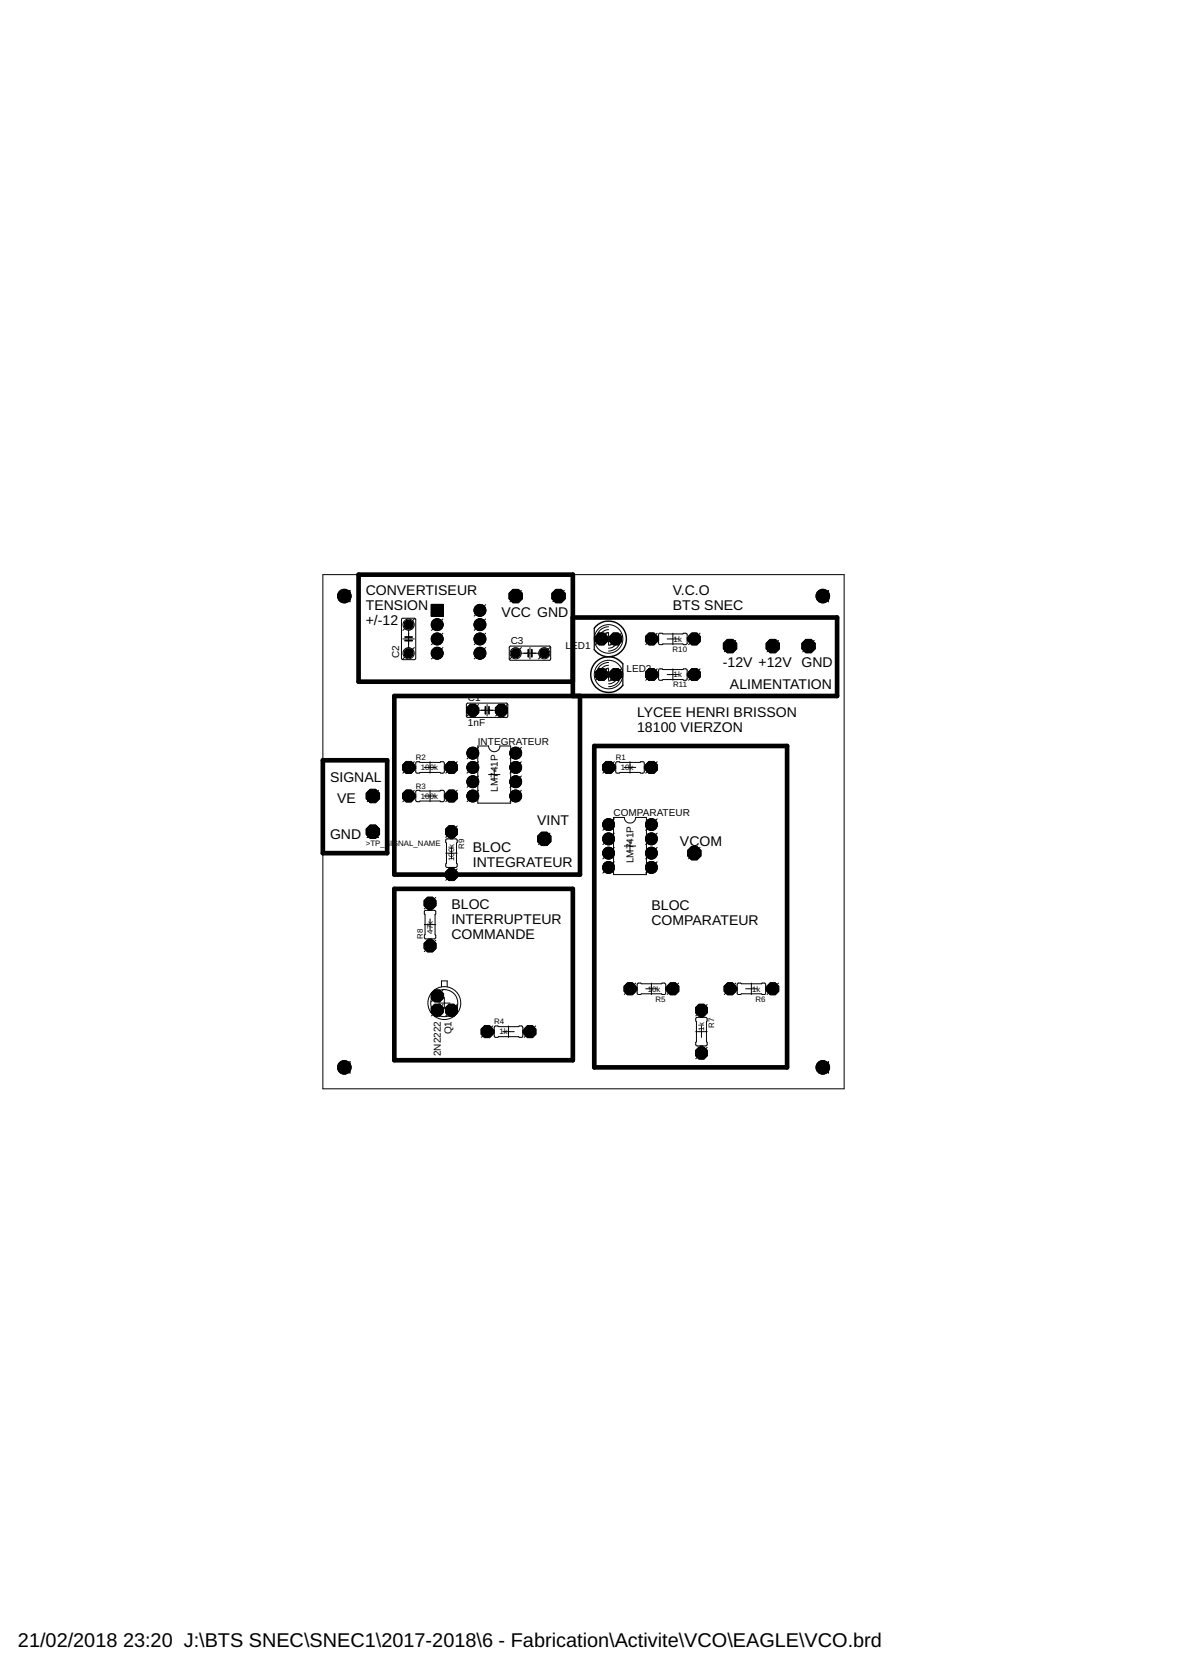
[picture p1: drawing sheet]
<svg xmlns="http://www.w3.org/2000/svg" width="210mm" height="297mm" viewBox="0 0 210 297" stroke-linecap="round" stroke-linejoin="round" font-family="sans-serif">
<g fill="#000" stroke="#000" stroke-width=".18">
<path d="M76.6 107.4h2.2v2.2h-2.2z"/>
<circle cx="72.6" cy="111" r=".83"/>
<circle cx="72.6" cy="116.1" r=".83"/>
<circle cx="91.7" cy="106" r="1.28"/>
<circle cx="91.7" cy="116.1" r=".83"/>
<circle cx="96.7" cy="116.1" r=".83"/>
<circle cx="99.3" cy="106" r="1.28"/>
<circle cx="106.9" cy="119.9" r="1.15"/>
<circle cx="106.9" cy="113.6" r="1.15"/>
<circle cx="109.4" cy="119.9" r="1.15"/>
<circle cx="109.4" cy="113.6" r="1.15"/>
<circle cx="115.8" cy="113.6" r="1.15"/>
<circle cx="115.8" cy="119.9" r="1.15"/>
<circle cx="123.4" cy="119.9" r="1.15"/>
<circle cx="123.4" cy="113.6" r="1.15"/>
<circle cx="129.8" cy="114.9" r="1.28"/>
<circle cx="137.4" cy="114.9" r="1.28"/>
<circle cx="143.7" cy="114.9" r="1.28"/>
<circle cx="72.6" cy="136.4" r="1.15"/>
<circle cx="80.2" cy="136.4" r="1.15"/>
<circle cx="84" cy="126.3" r="1.05"/>
<circle cx="84" cy="126.3" r="1.15"/>
<circle cx="89.1" cy="126.3" r="1.15"/>
<circle cx="108.2" cy="136.4" r="1.15"/>
<circle cx="115.8" cy="136.4" r="1.15"/>
<circle cx="66.3" cy="147.8" r="1.28"/>
<circle cx="66.3" cy="141.5" r="1.28"/>
<circle cx="72.6" cy="141.5" r="1.15"/>
<circle cx="80.2" cy="147.8" r="1.15"/>
<circle cx="80.2" cy="141.5" r="1.15"/>
<circle cx="80.2" cy="155.5" r="1.15"/>
<circle cx="96.7" cy="149.1" r="1.28"/>
<circle cx="123.4" cy="151.7" r="1.28"/>
<circle cx="76.4" cy="168.1" r="1.15"/>
<circle cx="76.4" cy="160.5" r="1.15"/>
<circle cx="77.7" cy="179.6" r="1.15"/>
<circle cx="77.7" cy="177" r="1.15"/>
<circle cx="80.2" cy="179.6" r="1.15"/>
<circle cx="112" cy="175.8" r="1.15"/>
<circle cx="119.6" cy="175.8" r="1.15"/>
<circle cx="124.7" cy="179.6" r="1.15"/>
<circle cx="129.8" cy="175.8" r="1.15"/>
<circle cx="137.4" cy="175.8" r="1.15"/>
<circle cx="86.6" cy="183.4" r="1.15"/>
<circle cx="94.2" cy="183.4" r="1.15"/>
<circle cx="124.7" cy="187.2" r="1.15"/>
</g>
<g fill="#000" stroke="#000" stroke-width=".18">
<circle cx="61.2" cy="106" r="1.21"/>
<circle cx="77.7" cy="113.6" r="1.06"/>
<circle cx="77.7" cy="111" r="1.06"/>
<circle cx="77.7" cy="116.1" r="1.06"/>
<circle cx="85.3" cy="111" r="1.06"/>
<circle cx="85.3" cy="116.1" r="1.06"/>
<circle cx="85.3" cy="108.5" r="1.06"/>
<circle cx="85.3" cy="113.6" r="1.06"/>
<circle cx="146.2" cy="106" r="1.21"/>
<circle cx="84" cy="136.4" r="1.06"/>
<circle cx="84" cy="139" r="1.06"/>
<circle cx="84" cy="133.9" r="1.06"/>
<circle cx="91.7" cy="133.9" r="1.06"/>
<circle cx="91.7" cy="136.4" r="1.06"/>
<circle cx="91.7" cy="139" r="1.06"/>
<circle cx="84" cy="141.5" r="1.06"/>
<circle cx="91.7" cy="141.5" r="1.06"/>
<circle cx="108.2" cy="151.7" r="1.06"/>
<circle cx="108.2" cy="146.6" r="1.06"/>
<circle cx="108.2" cy="149.1" r="1.06"/>
<circle cx="108.2" cy="154.2" r="1.06"/>
<circle cx="115.8" cy="149.1" r="1.06"/>
<circle cx="115.8" cy="146.6" r="1.06"/>
<circle cx="115.8" cy="154.2" r="1.06"/>
<circle cx="115.8" cy="151.7" r="1.06"/>
<circle cx="61.2" cy="189.7" r="1.21"/>
<circle cx="146.2" cy="189.7" r="1.21"/>
</g>
<path d="M101.8 109.8h47v13.9h-78.7v31.8h33v-31.8M57.4 135.1h11.4v16.6h-11.4zM101.8 121.2h-38.1v-19h38.1v21.5M105.6 132.6h34.3v57.1h-34.3zM70.1 158h31.7v30.5h-31.7z" fill="none" stroke="#000" stroke-width=".83"/>
<circle cx="84" cy="126.3" r=".4" fill="#fff" stroke="#000" stroke-width=".18"/>
<circle cx="89.1" cy="126.3" r="1.05" fill="#000" stroke="#000" stroke-width=".18"/>
<circle cx="89.1" cy="126.3" r=".4" fill="#fff" stroke="#000" stroke-width=".18"/>
<circle cx="108.2" cy="146.6" r=".97" fill="#000" stroke="#000" stroke-width=".18"/>
<circle cx="108.2" cy="146.6" r=".4" fill="#fff" stroke="#000" stroke-width=".18"/>
<circle cx="108.2" cy="149.1" r=".97" fill="#000" stroke="#000" stroke-width=".18"/>
<circle cx="108.2" cy="149.1" r=".4" fill="#fff" stroke="#000" stroke-width=".18"/>
<circle cx="115.8" cy="149.1" r=".97" fill="#000" stroke="#000" stroke-width=".18"/>
<circle cx="115.8" cy="149.1" r=".4" fill="#fff" stroke="#000" stroke-width=".18"/>
<circle cx="115.8" cy="146.6" r=".97" fill="#000" stroke="#000" stroke-width=".18"/>
<circle cx="115.8" cy="146.6" r=".4" fill="#fff" stroke="#000" stroke-width=".18"/>
<circle cx="108.2" cy="151.7" r=".97" fill="#000" stroke="#000" stroke-width=".18"/>
<circle cx="108.2" cy="151.7" r=".4" fill="#fff" stroke="#000" stroke-width=".18"/>
<circle cx="108.2" cy="154.2" r=".97" fill="#000" stroke="#000" stroke-width=".18"/>
<circle cx="108.2" cy="154.2" r=".4" fill="#fff" stroke="#000" stroke-width=".18"/>
<circle cx="115.8" cy="151.7" r=".97" fill="#000" stroke="#000" stroke-width=".18"/>
<circle cx="115.8" cy="151.7" r=".4" fill="#fff" stroke="#000" stroke-width=".18"/>
<circle cx="115.8" cy="154.2" r=".97" fill="#000" stroke="#000" stroke-width=".18"/>
<circle cx="115.8" cy="154.2" r=".4" fill="#fff" stroke="#000" stroke-width=".18"/>
<circle cx="143.7" cy="114.9" r="1.17" fill="#000" stroke="#000" stroke-width=".18"/>
<circle cx="143.7" cy="114.9" r=".66" fill="#fff" stroke="#000" stroke-width=".18"/>
<circle cx="66.3" cy="147.8" r="1.2" fill="#000" stroke="#000" stroke-width=".18"/>
<circle cx="66.3" cy="147.8" r=".38" fill="#fff" stroke="#000" stroke-width=".18"/>
<circle cx="84" cy="133.9" r=".97" fill="#000" stroke="#000" stroke-width=".18"/>
<circle cx="84" cy="133.9" r=".4" fill="#fff" stroke="#000" stroke-width=".18"/>
<circle cx="84" cy="136.4" r=".97" fill="#000" stroke="#000" stroke-width=".18"/>
<circle cx="84" cy="136.4" r=".4" fill="#fff" stroke="#000" stroke-width=".18"/>
<circle cx="91.7" cy="136.4" r=".97" fill="#000" stroke="#000" stroke-width=".18"/>
<circle cx="91.7" cy="136.4" r=".4" fill="#fff" stroke="#000" stroke-width=".18"/>
<circle cx="91.7" cy="133.9" r=".97" fill="#000" stroke="#000" stroke-width=".18"/>
<circle cx="91.7" cy="133.9" r=".4" fill="#fff" stroke="#000" stroke-width=".18"/>
<circle cx="84" cy="139" r=".97" fill="#000" stroke="#000" stroke-width=".18"/>
<circle cx="84" cy="139" r=".4" fill="#fff" stroke="#000" stroke-width=".18"/>
<circle cx="84" cy="141.5" r=".97" fill="#000" stroke="#000" stroke-width=".18"/>
<circle cx="84" cy="141.5" r=".4" fill="#fff" stroke="#000" stroke-width=".18"/>
<circle cx="91.7" cy="139" r=".97" fill="#000" stroke="#000" stroke-width=".18"/>
<circle cx="91.7" cy="139" r=".4" fill="#fff" stroke="#000" stroke-width=".18"/>
<circle cx="91.7" cy="141.5" r=".97" fill="#000" stroke="#000" stroke-width=".18"/>
<circle cx="91.7" cy="141.5" r=".4" fill="#fff" stroke="#000" stroke-width=".18"/>
<circle cx="77.7" cy="177" r="1.05" fill="#000" stroke="#000" stroke-width=".18"/>
<circle cx="77.7" cy="177" r=".4" fill="#fff" stroke="#000" stroke-width=".18"/>
<circle cx="77.7" cy="179.6" r="1.05" fill="#000" stroke="#000" stroke-width=".18"/>
<circle cx="77.7" cy="179.6" r=".4" fill="#fff" stroke="#000" stroke-width=".18"/>
<circle cx="80.2" cy="179.6" r="1.05" fill="#000" stroke="#000" stroke-width=".18"/>
<circle cx="80.2" cy="179.6" r=".4" fill="#fff" stroke="#000" stroke-width=".18"/>
<circle cx="108.2" cy="136.4" r="1.05" fill="#000" stroke="#000" stroke-width=".18"/>
<circle cx="108.2" cy="136.4" r=".4" fill="#fff" stroke="#000" stroke-width=".18"/>
<circle cx="115.8" cy="136.4" r="1.05" fill="#000" stroke="#000" stroke-width=".18"/>
<circle cx="115.8" cy="136.4" r=".4" fill="#fff" stroke="#000" stroke-width=".18"/>
<circle cx="72.6" cy="136.4" r="1.05" fill="#000" stroke="#000" stroke-width=".18"/>
<circle cx="72.6" cy="136.4" r=".4" fill="#fff" stroke="#000" stroke-width=".18"/>
<circle cx="80.2" cy="136.4" r="1.05" fill="#000" stroke="#000" stroke-width=".18"/>
<circle cx="80.2" cy="136.4" r=".4" fill="#fff" stroke="#000" stroke-width=".18"/>
<circle cx="72.6" cy="141.5" r="1.05" fill="#000" stroke="#000" stroke-width=".18"/>
<circle cx="72.6" cy="141.5" r=".4" fill="#fff" stroke="#000" stroke-width=".18"/>
<circle cx="80.2" cy="141.5" r="1.05" fill="#000" stroke="#000" stroke-width=".18"/>
<circle cx="80.2" cy="141.5" r=".4" fill="#fff" stroke="#000" stroke-width=".18"/>
<circle cx="86.6" cy="183.4" r="1.05" fill="#000" stroke="#000" stroke-width=".18"/>
<circle cx="86.6" cy="183.4" r=".4" fill="#fff" stroke="#000" stroke-width=".18"/>
<circle cx="94.2" cy="183.4" r="1.05" fill="#000" stroke="#000" stroke-width=".18"/>
<circle cx="94.2" cy="183.4" r=".4" fill="#fff" stroke="#000" stroke-width=".18"/>
<circle cx="119.6" cy="175.8" r="1.05" fill="#000" stroke="#000" stroke-width=".18"/>
<circle cx="119.6" cy="175.8" r=".4" fill="#fff" stroke="#000" stroke-width=".18"/>
<circle cx="112" cy="175.8" r="1.05" fill="#000" stroke="#000" stroke-width=".18"/>
<circle cx="112" cy="175.8" r=".4" fill="#fff" stroke="#000" stroke-width=".18"/>
<circle cx="137.4" cy="175.8" r="1.05" fill="#000" stroke="#000" stroke-width=".18"/>
<circle cx="137.4" cy="175.8" r=".4" fill="#fff" stroke="#000" stroke-width=".18"/>
<circle cx="129.8" cy="175.8" r="1.05" fill="#000" stroke="#000" stroke-width=".18"/>
<circle cx="129.8" cy="175.8" r=".4" fill="#fff" stroke="#000" stroke-width=".18"/>
<circle cx="124.7" cy="179.6" r="1.05" fill="#000" stroke="#000" stroke-width=".18"/>
<circle cx="124.7" cy="179.6" r=".4" fill="#fff" stroke="#000" stroke-width=".18"/>
<circle cx="124.7" cy="187.2" r="1.05" fill="#000" stroke="#000" stroke-width=".18"/>
<circle cx="124.7" cy="187.2" r=".4" fill="#fff" stroke="#000" stroke-width=".18"/>
<circle cx="76.4" cy="168.1" r="1.05" fill="#000" stroke="#000" stroke-width=".18"/>
<circle cx="76.4" cy="168.1" r=".4" fill="#fff" stroke="#000" stroke-width=".18"/>
<circle cx="76.4" cy="160.5" r="1.05" fill="#000" stroke="#000" stroke-width=".18"/>
<circle cx="76.4" cy="160.5" r=".4" fill="#fff" stroke="#000" stroke-width=".18"/>
<circle cx="80.2" cy="147.8" r="1.05" fill="#000" stroke="#000" stroke-width=".18"/>
<circle cx="80.2" cy="147.8" r=".4" fill="#fff" stroke="#000" stroke-width=".18"/>
<circle cx="80.2" cy="155.5" r="1.05" fill="#000" stroke="#000" stroke-width=".18"/>
<circle cx="80.2" cy="155.5" r=".4" fill="#fff" stroke="#000" stroke-width=".18"/>
<circle cx="129.8" cy="114.9" r="1.17" fill="#000" stroke="#000" stroke-width=".18"/>
<circle cx="129.8" cy="114.9" r=".66" fill="#fff" stroke="#000" stroke-width=".18"/>
<circle cx="137.4" cy="114.9" r="1.17" fill="#000" stroke="#000" stroke-width=".18"/>
<circle cx="137.4" cy="114.9" r=".66" fill="#fff" stroke="#000" stroke-width=".18"/>
<circle cx="123.4" cy="151.7" r="1.17" fill="#000" stroke="#000" stroke-width=".18"/>
<circle cx="123.4" cy="151.7" r=".66" fill="#fff" stroke="#000" stroke-width=".18"/>
<circle cx="66.3" cy="141.5" r="1.17" fill="#000" stroke="#000" stroke-width=".18"/>
<circle cx="66.3" cy="141.5" r=".66" fill="#fff" stroke="#000" stroke-width=".18"/>
<circle cx="96.7" cy="149.1" r="1.17" fill="#000" stroke="#000" stroke-width=".18"/>
<circle cx="96.7" cy="149.1" r=".66" fill="#fff" stroke="#000" stroke-width=".18"/>
<circle cx="109.4" cy="113.6" r="1.05" fill="#000" stroke="#000" stroke-width=".18"/>
<circle cx="109.4" cy="113.6" r=".4" fill="#fff" stroke="#000" stroke-width=".18"/>
<circle cx="106.9" cy="113.6" r="1.05" fill="#000" stroke="#000" stroke-width=".18"/>
<circle cx="106.9" cy="113.6" r=".4" fill="#fff" stroke="#000" stroke-width=".18"/>
<circle cx="123.4" cy="113.6" r="1.05" fill="#000" stroke="#000" stroke-width=".18"/>
<circle cx="123.4" cy="113.6" r=".4" fill="#fff" stroke="#000" stroke-width=".18"/>
<circle cx="115.8" cy="113.6" r="1.05" fill="#000" stroke="#000" stroke-width=".18"/>
<circle cx="115.8" cy="113.6" r=".4" fill="#fff" stroke="#000" stroke-width=".18"/>
<circle cx="106.9" cy="119.9" r="1.05" fill="#000" stroke="#000" stroke-width=".18"/>
<circle cx="106.9" cy="119.9" r=".4" fill="#fff" stroke="#000" stroke-width=".18"/>
<circle cx="109.4" cy="119.9" r="1.05" fill="#000" stroke="#000" stroke-width=".18"/>
<circle cx="109.4" cy="119.9" r=".4" fill="#fff" stroke="#000" stroke-width=".18"/>
<circle cx="123.4" cy="119.9" r="1.05" fill="#000" stroke="#000" stroke-width=".18"/>
<circle cx="123.4" cy="119.9" r=".4" fill="#fff" stroke="#000" stroke-width=".18"/>
<circle cx="115.8" cy="119.9" r="1.05" fill="#000" stroke="#000" stroke-width=".18"/>
<circle cx="115.8" cy="119.9" r=".4" fill="#fff" stroke="#000" stroke-width=".18"/>
<circle cx="91.7" cy="106" r="1.17" fill="#000" stroke="#000" stroke-width=".18"/>
<circle cx="91.7" cy="106" r=".66" fill="#fff" stroke="#000" stroke-width=".18"/>
<circle cx="72.6" cy="116.1" r=".71" fill="#000" stroke="#000" stroke-width=".18"/>
<circle cx="72.6" cy="116.1" r=".4" fill="#fff" stroke="#000" stroke-width=".18"/>
<circle cx="72.6" cy="111" r=".71" fill="#000" stroke="#000" stroke-width=".18"/>
<circle cx="72.6" cy="111" r=".4" fill="#fff" stroke="#000" stroke-width=".18"/>
<circle cx="91.7" cy="116.1" r=".71" fill="#000" stroke="#000" stroke-width=".18"/>
<circle cx="91.7" cy="116.1" r=".4" fill="#fff" stroke="#000" stroke-width=".18"/>
<circle cx="96.7" cy="116.1" r=".71" fill="#000" stroke="#000" stroke-width=".18"/>
<circle cx="96.7" cy="116.1" r=".4" fill="#fff" stroke="#000" stroke-width=".18"/>
<circle cx="99.3" cy="106" r="1.17" fill="#000" stroke="#000" stroke-width=".18"/>
<circle cx="99.3" cy="106" r=".66" fill="#fff" stroke="#000" stroke-width=".18"/>
<path d="M76.7 107.5h2v2h-2z" fill="#000" stroke="#000" stroke-width=".18"/>
<circle cx="77.7" cy="108.5" r=".55" fill="#fff" stroke="#000" stroke-width=".18"/>
<circle cx="77.7" cy="111" r=".97" fill="#000" stroke="#000" stroke-width=".18"/>
<circle cx="77.7" cy="111" r=".55" fill="#fff" stroke="#000" stroke-width=".18"/>
<circle cx="77.7" cy="113.6" r=".97" fill="#000" stroke="#000" stroke-width=".18"/>
<circle cx="77.7" cy="113.6" r=".55" fill="#fff" stroke="#000" stroke-width=".18"/>
<circle cx="77.7" cy="116.1" r=".97" fill="#000" stroke="#000" stroke-width=".18"/>
<circle cx="77.7" cy="116.1" r=".55" fill="#fff" stroke="#000" stroke-width=".18"/>
<circle cx="85.3" cy="116.1" r=".97" fill="#000" stroke="#000" stroke-width=".18"/>
<circle cx="85.3" cy="116.1" r=".55" fill="#fff" stroke="#000" stroke-width=".18"/>
<circle cx="85.3" cy="113.6" r=".97" fill="#000" stroke="#000" stroke-width=".18"/>
<circle cx="85.3" cy="113.6" r=".55" fill="#fff" stroke="#000" stroke-width=".18"/>
<circle cx="85.3" cy="111" r=".97" fill="#000" stroke="#000" stroke-width=".18"/>
<circle cx="85.3" cy="111" r=".55" fill="#fff" stroke="#000" stroke-width=".18"/>
<circle cx="85.3" cy="108.5" r=".97" fill="#000" stroke="#000" stroke-width=".18"/>
<circle cx="85.3" cy="108.5" r=".55" fill="#fff" stroke="#000" stroke-width=".18"/>
<circle cx="61.2" cy="106" r="1.1" fill="#000" stroke="#000" stroke-width=".18"/>
<circle cx="61.2" cy="106" r=".4" fill="#fff" stroke="#000" stroke-width=".18"/>
<circle cx="146.2" cy="106" r="1.1" fill="#000" stroke="#000" stroke-width=".18"/>
<circle cx="146.2" cy="106" r=".4" fill="#fff" stroke="#000" stroke-width=".18"/>
<circle cx="61.2" cy="189.7" r="1.1" fill="#000" stroke="#000" stroke-width=".18"/>
<circle cx="61.2" cy="189.7" r=".4" fill="#fff" stroke="#000" stroke-width=".18"/>
<circle cx="146.2" cy="189.7" r="1.1" fill="#000" stroke="#000" stroke-width=".18"/>
<circle cx="146.2" cy="189.7" r=".4" fill="#fff" stroke="#000" stroke-width=".18"/>
<g fill="#000" stroke="#000" stroke-width=".18">
<path d="M76.6 107.4h2.2v2.2h-2.2zM116.7 113.3h.4v.5h-.4zM116.7 119.7h.4v.5h-.4zM122.1 113.3h.4v.5h-.4zM122.1 119.7h.4v.5h-.4zM73.5 136.2h.4v.5h-.4zM79 136.2h.4v.5h-.4zM109.1 136.2h.3v.5h-.3zM114.5 136.2h.4v.5h-.4zM73.5 141.2h.4v.6h-.4zM79 141.2h.4v.6h-.4zM80 154.2h.5v.4h-.5z"/>
<path d="M80 148.7h.5v.4h-.5zM76.2 161.4h.5v.4h-.5zM76.2 166.9h.5v.4h-.5zM112.9 175.5h.3v.5h-.3zM118.3 175.5h.4v.5h-.4zM130.6 175.5h.4v.5h-.4zM136.1 175.5h.4v.5h-.4zM87.5 183.1h.3v.5h-.3zM92.9 183.1h.4v.5h-.4zM124.4 185.9h.5v.4h-.5zM124.4 180.5h.5v.3h-.5z"/>
<circle cx="72.6" cy="111" r=".83"/>
<circle cx="72.6" cy="116.1" r=".83"/>
<circle cx="91.7" cy="106" r="1.28"/>
<circle cx="91.7" cy="116.1" r=".83"/>
<circle cx="96.7" cy="116.1" r=".83"/>
<circle cx="99.3" cy="106" r="1.28"/>
<circle cx="106.9" cy="119.9" r="1.15"/>
<circle cx="106.9" cy="113.6" r="1.15"/>
<circle cx="109.4" cy="119.9" r="1.15"/>
<circle cx="109.4" cy="113.6" r="1.15"/>
<circle cx="115.8" cy="113.6" r="1.15"/>
<circle cx="115.8" cy="119.9" r="1.15"/>
<circle cx="123.4" cy="119.9" r="1.15"/>
<circle cx="123.4" cy="113.6" r="1.15"/>
<circle cx="129.8" cy="114.9" r="1.28"/>
<circle cx="137.4" cy="114.9" r="1.28"/>
<circle cx="143.7" cy="114.9" r="1.28"/>
<circle cx="72.6" cy="136.4" r="1.15"/>
<circle cx="80.2" cy="136.4" r="1.15"/>
<circle cx="84" cy="126.3" r="1.15"/>
<circle cx="89.1" cy="126.3" r="1.15"/>
<circle cx="108.2" cy="136.4" r="1.15"/>
<circle cx="115.8" cy="136.4" r="1.15"/>
<circle cx="66.3" cy="147.8" r="1.28"/>
<circle cx="66.3" cy="141.5" r="1.28"/>
<circle cx="72.6" cy="141.5" r="1.15"/>
<circle cx="80.2" cy="147.8" r="1.15"/>
<circle cx="80.2" cy="141.5" r="1.15"/>
<circle cx="80.2" cy="155.5" r="1.15"/>
<circle cx="96.7" cy="149.1" r="1.28"/>
<circle cx="123.4" cy="151.7" r="1.28"/>
<circle cx="76.4" cy="168.1" r="1.15"/>
<circle cx="76.4" cy="160.5" r="1.15"/>
<circle cx="77.7" cy="179.6" r="1.15"/>
<circle cx="77.7" cy="177" r="1.15"/>
<circle cx="80.2" cy="179.6" r="1.15"/>
<circle cx="112" cy="175.8" r="1.15"/>
<circle cx="119.6" cy="175.8" r="1.15"/>
<circle cx="124.7" cy="179.6" r="1.15"/>
<circle cx="129.8" cy="175.8" r="1.15"/>
<circle cx="137.4" cy="175.8" r="1.15"/>
<circle cx="86.6" cy="183.4" r="1.15"/>
<circle cx="94.2" cy="183.4" r="1.15"/>
<circle cx="124.7" cy="187.2" r="1.15"/>
</g>
<g fill="#000" stroke="#000" stroke-width=".18">
<circle cx="61.2" cy="106" r="1.21"/>
<circle cx="77.7" cy="113.6" r="1.06"/>
<circle cx="77.7" cy="111" r="1.06"/>
<circle cx="77.7" cy="116.1" r="1.06"/>
<circle cx="85.3" cy="111" r="1.06"/>
<circle cx="85.3" cy="116.1" r="1.06"/>
<circle cx="85.3" cy="108.5" r="1.06"/>
<circle cx="85.3" cy="113.6" r="1.06"/>
<circle cx="146.2" cy="106" r="1.21"/>
<circle cx="84" cy="136.4" r="1.06"/>
<circle cx="84" cy="139" r="1.06"/>
<circle cx="84" cy="133.9" r="1.06"/>
<circle cx="91.7" cy="133.9" r="1.06"/>
<circle cx="91.7" cy="136.4" r="1.06"/>
<circle cx="91.7" cy="139" r="1.06"/>
<circle cx="84" cy="141.5" r="1.06"/>
<circle cx="91.7" cy="141.5" r="1.06"/>
<circle cx="108.2" cy="151.7" r="1.06"/>
<circle cx="108.2" cy="146.6" r="1.06"/>
<circle cx="108.2" cy="149.1" r="1.06"/>
<circle cx="108.2" cy="154.2" r="1.06"/>
<circle cx="115.8" cy="149.1" r="1.06"/>
<circle cx="115.8" cy="146.6" r="1.06"/>
<circle cx="115.8" cy="154.2" r="1.06"/>
<circle cx="115.8" cy="151.7" r="1.06"/>
<circle cx="61.2" cy="189.7" r="1.21"/>
<circle cx="146.2" cy="189.7" r="1.21"/>
</g>
<path d="M72 113.9h1.3M72 113.2h1.3M93.9 115.5v1.3M94.5 115.5v1.3M86.3 125.6v1.3M86.9 125.6v1.3" fill="none" stroke="#000" stroke-width=".32"/>
<g fill="none" stroke="#000" stroke-width=".18">
<path d="M57.4 102.2h92.6v91.3h-92.6zM60.2 106h1M62.2 104.9v2.1l-1-1zM71.4 110l2.2-.1 .3 .1v7l-.2 .2-2.1 .1-.2-.2zM71.6 113.6h2M72.6 112.1v3M73.6 115.1l-2 2M73.6 110l-2 2.1M78.7 110l-2 2.1M78.7 107.5l-2 2M78.7 112.6l-2 2M78.7 115.1l-2 2"/>
<path d="M84.3 116.1h2M85.3 115.1v2M86.3 107.5l-2 2M86.3 115.1l-2 2M86.3 112.6l-2 2M86.3 110l-2 2.1M90.6 114.9h7.1l.2 .2v2.1l-.2 .2h-7l-.2-.3zM90.6 106h2.1M91.7 104.9v2.1M92.7 116.1h3M92.7 115.1l-2.1 2M92.7 104.9l-2.1 2.1"/>
<path d="M94.2 115.1v2M97.7 115.1l-2 2M98.3 106h2M99.3 104.9v2.1M100.3 104.9l-2 2.1M107.1 113.6h2.1M107.1 119.9h2.1M107.9 112.6l-2 2M107.9 118.9l-2 2M108.2 112.4l-.8 .3-.3 .4-.1 .5M108.2 111.9a1.63 1.63 0 0 0-1.7 1.7M108.2 111.4a2.11 2.11 0 0 0-2.2 2.2"/>
<path d="M108.2 118.8l-.8 .2-.3 .4-.1 .5M108.2 118.3a1.66 1.66 0 0 0-1.7 1.6M108.2 117.8a2.15 2.15 0 0 0-2.2 2.1M108.2 112.6v2M108.2 118.9v2M109.3 113.6l-.1 .5-.3 .4-.7 .2M109.3 119.9l-.1 .5-.3 .4-.7 .3M109.8 113.6a1.66 1.66 0 0 1-1.6 1.6M109.8 119.9a1.63 1.63 0 0 1-1.6 1.7M110.3 113.6a2.18 2.18 0 0 1-2.1 2.1M110.3 119.9a2.15 2.15 0 0 1-2.1 2.2M110.4 112.6l-2 2"/>
<path d="M110.4 118.9l-2 2M116.8 118.9l-2 2M116.8 112.6l-2 2M117.1 112.6l4.3 .1 .1-.1h.5l.1 .2v1.6l-.2 .2h-.4l-.1-.1h-3.6l-.1 .1h-.5l-.1-.3zM117.1 119l.6-.1 .1 .1h3.6l.1-.1h.5l.1 .2v1.7l-.1 .1h-.5l-.1-.1h-3.6l-.1 .1h-.5l-.1-.2zM118.6 113.6h2M118.6 119.9h2M119.6 112.6v2M119.6 118.9v2M124.4 112.6l-2 2M124.4 118.9l-2 2M128.7 114.9h2.1"/>
<path d="M129.8 113.8v2.1M130.8 113.8l-2.1 2.1M136.3 114.9h2.1M137.4 113.8v2.1M138.4 113.8l-2.1 2.1M142.7 114.9h2M143.7 113.8v2.1M144.7 113.8l-2 2.1M145.2 106h1M147.3 104.9v2.1l-1.1-1zM73.6 135.4l-2 2M74 135.5l.5-.1 .2 .1h3.5l.1-.1h.5l.2 .3v1.6l-.3 .1h-.4l-.1-.1h-3.5l-.2 .1h-.5l-.1-.2z"/>
<path d="M75.4 136.4h2M76.4 135.4v2M81.3 135.4l-2.1 2M83 125.1l7.1-.1 .2 .2-.1 2.2-.2 .1h-6.9l-.2-.2zM84.9 132.6h1.9a1.02 1.02 0 0 0 1 1 1.02 1.02 0 0 0 1.1-1h1.9v10.2h-5.9zM85 126.3h3.1M85 125.2l-2 2.1M85 132.9l-2 2M85 135.4l-2 2M85 137.9l-2 2.1M86.6 125.2v2.1M86.8 137.7h2.1"/>
<path d="M87.8 136.7v2M90.1 125.2l-2 2.1M92.7 135.4l-2.1 2M92.7 132.9l-2.1 2M92.7 137.9l-2.1 2.1M109.2 135.4l-2.1 2M109.5 135.5l.6-.1 .1 .1h3.5l.2-.1h.4l.2 .3v1.6l-.2 .1h-.4l-.2-.1h-3.5l-.1 .1h-.5l-.2-.2zM111 136.4h2M112 135.4v2M116.8 135.4l-2 2M65.3 147.8h2M65.3 141.5h2"/>
<path d="M66.3 140.5v2M66.3 146.8v2.1M66.3 147.8l1 1.1h-2zM67.3 140.5l-2 2M73.6 140.5l-2 2M74 140.6l.5-.1 .2 .1h3.5l.1-.1h.5l.2 .2v1.7l-.3 .1h-.4l-.1-.1h-3.5l-.2 .1h-.5l-.1-.2zM75.4 141.5h2M76.4 140.5v2M77.4 159.5l-2 2.1M79.2 151.7h2.1M79.3 149.2l1.7-.1 .2 .2 .1 .5-.2 .1v3.5l.2 .2v.3l-.2 .3h-1.6l-.3-.2v-.4l.2-.2zM80.2 150.6v2.1"/>
<path d="M81.3 140.5l-2.1 2M81.3 146.8l-2.1 2.1M81.3 154.5l-2.1 2M85 140.5l-2 2M92.7 140.5l-2.1 2M95.7 149.1h2M96.7 148.1v2M97.7 148.1l-2 2M109.1 145.3h1.9a1.02 1.02 0 0 0 1 1 1.02 1.02 0 0 0 1-1h1.9v10.2h-5.8zM109.2 145.6l-2.1 2M109.2 148.1l-2.1 2M109.2 153.2l-2.1 2"/>
<path d="M109.2 150.6l-2.1 2.1M111 150.4h2M112 149.4v2M116.8 148.1l-2 2M116.8 145.6l-2 2M116.8 150.6l-2 2.1M116.8 153.2l-2 2M122.4 151.7h2M123.4 150.6v2.1M124.4 150.6l-2 2.1M75.4 164.4h2M75.5 161.9l1.7-.1 .2 .2v.5l-.1 .1v3.5l.1 .2v.3l-.1 .3h-1.6l-.3-.2v-.4l.1-.2z"/>
<path d="M76.4 163.3v2.1M77.4 167.2l-2 2M78 178.3h2M78.5 175.4v-1h1v1M78.7 176l-2 2.1M78.7 178.6l-2 2M79 177.3v2M81.3 178.6l-2.1 2M113 174.8l-2 2M113.3 174.8h.6l.1 .1h3.6l.1-.1h.5l.1 .2v1.6l-.2 .2h-.4l-.1-.1h-3.6l-.1 .1h-.5l-.2-.3zM114.8 175.8h2M115.8 174.8v2"/>
<path d="M120.6 174.8l-2 2M125.7 178.6l-2 2M130.8 174.8l-2.1 2M131.1 174.8h.6l.1 .1h3.5l.1-.1h.5l.2 .2v1.6l-.3 .2h-.4l-.1-.1h-3.5l-.1 .1h-.5l-.2-.2zM132.5 175.8h2.1M133.5 174.8v2M138.4 174.8l-2.1 2M60.2 189.7h1M61.2 189.7l1-1v2.1zM87.6 182.4l-2 2M87.9 182.5l.6-.1 .1 .1h3.6l.1-.1h.5l.1 .2v1.7l-.2 .1h-.4l-.1-.1h-3.6l-.1 .1h-.5l-.2-.3zM89.4 183.4h2"/>
<path d="M90.4 182.4v2M95.2 182.4l-2 2M123.7 183.4h2M123.7 180.9l1.7-.1 .3 .2v.5l-.1 .1v3.6l.1 .1v.4l-.2 .2h-1.6l-.2-.1v-.5l.1-.1zM124.7 182.4v2M125.7 186.2l-2 2M145.2 189.7h1M146.2 189.7l1.1-1v2.1z"/>
<circle cx="72.6" cy="116.1" r=".99"/>
<circle cx="72.6" cy="111" r=".99"/>
<circle cx="77.7" cy="111" r=".99"/>
<circle cx="77.7" cy="113.6" r=".99"/>
<circle cx="77.7" cy="116.1" r=".99"/>
<circle cx="77.7" cy="108.5" r=".99"/>
<circle cx="85.3" cy="116.1" r=".99"/>
<circle cx="85.3" cy="113.6" r=".99"/>
<circle cx="85.3" cy="111" r=".99"/>
<circle cx="85.3" cy="108.5" r=".99"/>
<circle cx="91.7" cy="106" r=".99"/>
<circle cx="91.7" cy="116.1" r=".99"/>
<circle cx="96.7" cy="116.1" r=".99"/>
<circle cx="99.3" cy="106" r=".99"/>
<circle cx="106.9" cy="119.9" r=".99"/>
<circle cx="106.9" cy="113.6" r=".99"/>
<circle cx="108.2" cy="113.6" r="2.54"/>
<circle cx="108.2" cy="119.9" r="2.54"/>
<circle cx="109.4" cy="113.6" r=".99"/>
<circle cx="109.4" cy="119.9" r=".99"/>
<circle cx="115.8" cy="113.6" r=".99"/>
<circle cx="115.8" cy="119.9" r=".99"/>
<circle cx="123.4" cy="113.6" r=".99"/>
<circle cx="123.4" cy="119.9" r=".99"/>
<circle cx="129.8" cy="114.9" r=".99"/>
<circle cx="137.4" cy="114.9" r=".99"/>
<circle cx="143.7" cy="114.9" r=".99"/>
<circle cx="72.6" cy="136.4" r=".99"/>
<circle cx="80.2" cy="136.4" r=".99"/>
<circle cx="84" cy="126.3" r=".99"/>
<circle cx="84" cy="133.9" r=".99"/>
<circle cx="84" cy="136.4" r=".99"/>
<circle cx="84" cy="139" r=".99"/>
<circle cx="89.1" cy="126.3" r=".99"/>
<circle cx="91.7" cy="133.9" r=".99"/>
<circle cx="91.7" cy="139" r=".99"/>
<circle cx="91.7" cy="136.4" r=".99"/>
<circle cx="108.2" cy="136.4" r=".99"/>
<circle cx="115.8" cy="136.4" r=".99"/>
<circle cx="66.3" cy="141.5" r=".99"/>
<circle cx="72.6" cy="141.5" r=".99"/>
<circle cx="80.2" cy="141.5" r=".99"/>
<circle cx="80.2" cy="155.5" r=".99"/>
<circle cx="80.2" cy="147.8" r=".99"/>
<circle cx="84" cy="141.5" r=".99"/>
<circle cx="91.7" cy="141.5" r=".99"/>
<circle cx="96.7" cy="149.1" r=".99"/>
<circle cx="108.2" cy="149.1" r=".99"/>
<circle cx="108.2" cy="151.7" r=".99"/>
<circle cx="108.2" cy="154.2" r=".99"/>
<circle cx="108.2" cy="146.6" r=".99"/>
<circle cx="115.8" cy="146.6" r=".99"/>
<circle cx="115.8" cy="149.1" r=".99"/>
<circle cx="115.8" cy="151.7" r=".99"/>
<circle cx="115.8" cy="154.2" r=".99"/>
<circle cx="123.4" cy="151.7" r=".99"/>
<circle cx="76.4" cy="168.1" r=".99"/>
<circle cx="76.4" cy="160.5" r=".99"/>
<circle cx="77.7" cy="177" r=".99"/>
<circle cx="77.7" cy="179.6" r=".99"/>
<circle cx="79" cy="178.3" r="2.41"/>
<circle cx="79" cy="178.3" r="2.92"/>
<circle cx="80.2" cy="179.6" r=".99"/>
<circle cx="112" cy="175.8" r=".99"/>
<circle cx="119.6" cy="175.8" r=".99"/>
<circle cx="124.7" cy="179.6" r=".99"/>
<circle cx="129.8" cy="175.8" r=".99"/>
<circle cx="137.4" cy="175.8" r=".99"/>
<circle cx="86.6" cy="183.4" r=".99"/>
<circle cx="94.2" cy="183.4" r=".99"/>
<circle cx="124.7" cy="187.2" r=".99"/>
</g>
<path d="M105.6 111.7v3.8M110.7 118v3.8" fill="none" stroke="#000" stroke-width=".21"/>
<path d="M105.6 111.7a3.2 3.2 0 0 1 4.7-.5 3.2 3.2 0 0 1 0 4.7 3.2 3.2 0 0 1-4.7-.4M110.7 118a3.2 3.2 0 0 0-4.7-.4 3.2 3.2 0 0 0 0 4.7 3.2 3.2 0 0 0 4.7-.5" fill="none" stroke="#000" stroke-width=".25"/>
<g fill="none" stroke="#000" stroke-width=".51">
<path d="M115.8 113.6h.9M115.8 119.9h.9M122.5 113.6h.9M122.5 119.9h.9M72.6 136.4h.9M79.4 136.4h.8M108.2 136.4h.9M114.9 136.4h.9M72.6 141.5h.9M79.4 141.5h.8M80.2 147.8v.9M80.2 154.6v.9"/>
<path d="M76.4 160.5v.9M76.4 167.3v.8M112 175.8h.9M118.7 175.8h.9M124.7 179.6v.9M129.8 175.8h.8M136.5 175.8h.9M86.6 183.4h.9M93.3 183.4h.9M124.7 186.3v.9"/>
</g>
<g font-size="3.5">
<text x="3.2" y="292.8">21/02/2018</text>
<text x="21.9" y="292.8">23:20 J:\BTS SNEC\SNEC1\2017-2018\6 - Fabrication\Activite\VCO\EAGLE\VCO.brd</text>
</g>
<g font-size="2.5">
<text x="65" y="105.7">CONVERTISEUR</text>
<text x="119.6" y="105.8">V.C.O</text>
<text x="65" y="108.4">TENSION</text>
<text x="65" y="111">+/-12</text>
<text x="89.1" y="109.8">VCC GND</text>
<text x="119.6" y="108.5">BTS SNEC</text>
<text x="128.5" y="118.6">-12V +12V GND</text>
<text x="129.7" y="122.5">ALIMENTATION</text>
<text x="113.2" y="127.4">LYCEE HENRI BRISSON</text>
<text x="113.2" y="130.1">18100 VIERZON</text>
<text x="58.7" y="139">SIGNAL</text>
<text x="59.9" y="142.8">VE</text>
<text x="58.7" y="149.1">GND</text>
<text x="95.5" y="146.6">VINT</text>
<text x="84" y="151.5">BLOC</text>
<text x="84" y="154.2">INTEGRATEUR</text>
<text x="120.9" y="150.4">VCOM</text>
<text x="80.2" y="161.6">BLOC</text>
<text x="115.8" y="161.7">BLOC</text>
<text x="80.2" y="164.2">INTERRUPTEUR</text>
<text x="80.2" y="166.9">COMMANDE</text>
<text x="115.8" y="164.4">COMPARATEUR</text>
</g>
<g font-size="1.8">
<text x="71" y="117" transform="rotate(-90 71 117)">C2</text>
<text x="90.8" y="114.5">C3</text>
<text x="100.5" y="115.4">LED1</text>
<text x="111.3" y="119.4">LED2</text>
<text x="83.2" y="124.6">C1</text>
<text x="83.2" y="129.1">1nF</text>
<text x="84.9" y="132.4">INTEGRATEUR</text>
<text x="88.5" y="137.3" transform="rotate(-90 88.5 137.3)">41P</text>
<text x="88.5" y="140.8" transform="rotate(-90 88.5 140.8)">LM7</text>
<text x="109" y="145.1">COMPARATEUR</text>
<text x="112.6" y="153.5" transform="rotate(-90 112.6 153.5)">LM7</text>
<text x="112.6" y="150" transform="rotate(-90 112.6 150)">41P</text>
<text x="79" y="179.9" transform="rotate(-90 79 179.9)">2</text>
<text x="79" y="177.4" transform="rotate(-90 79 177.4)">1</text>
<text x="80.9" y="179.3" transform="rotate(-90 80.9 179.3)">3</text>
<text x="80.2" y="183.9" transform="rotate(-90 80.2 183.9)">Q1</text>
<text x="78.3" y="187.8" transform="rotate(-90 78.3 187.8)">2N2222</text>
</g>
<g font-size="1.4">
<text x="119.5" y="115.9">R10</text>
<text x="119.7" y="114.1">1k</text>
<text x="119.6" y="122.2">R11</text>
<text x="119.7" y="120.4">1k</text>
<text x="73.9" y="135.1">R2</text>
<text x="74.8" y="136.9">100k</text>
<text x="109.4" y="135.1">R1</text>
<text x="110.3" y="136.9">10k</text>
<text x="73.9" y="140.2">R3</text>
<text x="74.8" y="142">100k</text>
<text x="65" y="150.4">&gt;TP_SIGNAL_NAME</text>
<text x="80.7" y="153.1" transform="rotate(-90 80.7 153.1)">10</text>
<text x="80.7" y="151.5" transform="rotate(-90 80.7 151.5)">0k</text>
<text x="82.5" y="150.9" transform="rotate(-90 82.5 150.9)">R9</text>
<text x="75.1" y="166.9" transform="rotate(-90 75.1 166.9)">R8</text>
<text x="76.9" y="166" transform="rotate(-90 76.9 166)">47k</text>
<text x="115.1" y="176.3">1</text>
<text x="115.9" y="176.3">0k</text>
<text x="116.5" y="178.1">R5</text>
<text x="133.7" y="176.3">1k</text>
<text x="134.3" y="178.1">R6</text>
<text x="87.8" y="182.1">R4</text>
<text x="88.8" y="183.9">1k</text>
<text x="125.2" y="183.2" transform="rotate(-90 125.2 183.2)">1k</text>
<text x="127" y="182.7" transform="rotate(-90 127 182.7)">R7</text>
</g>
</svg>
